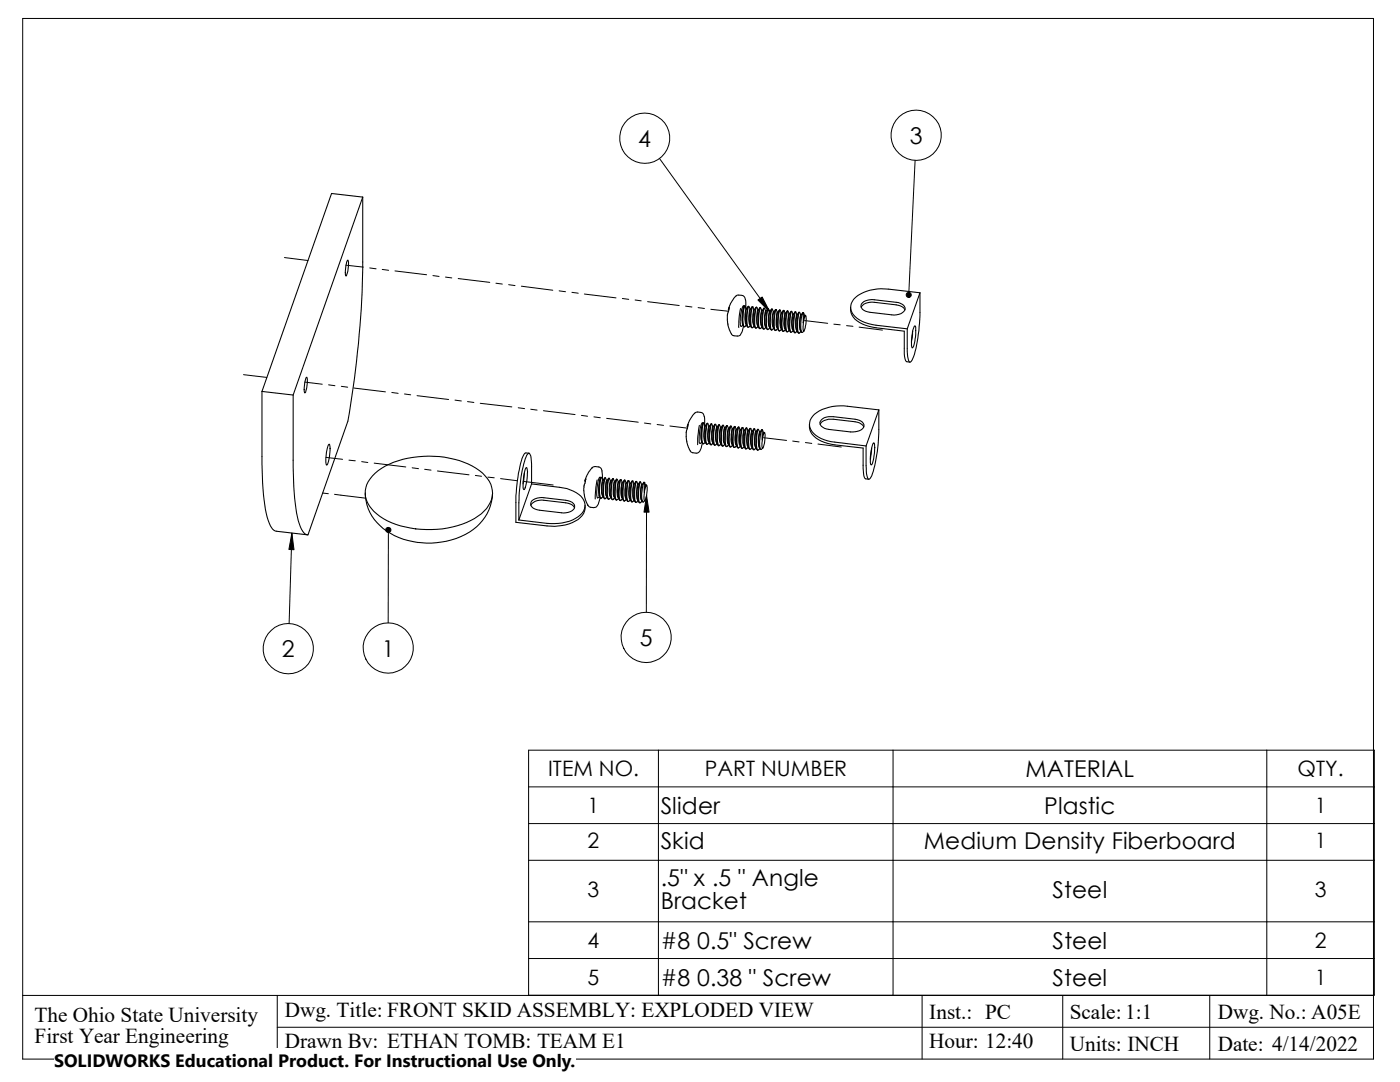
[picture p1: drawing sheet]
<svg xmlns="http://www.w3.org/2000/svg" width="279mm" height="216mm" viewBox="0 0 279 216" stroke-linecap="round" stroke-linejoin="round" font-family="sans-serif">
<g fill="none" stroke="#000" stroke-width=".2">
<path d="M4.5 3.7h269.6v207.6h-269.6zM131.6 31.6l22 30.6M182.6 32l-1.2 26.8M56.8 51.4l4.7 .6M69 52.9l3.5 .4M73.8 53.5l1.3 .1M76.3 53.8l1.3 .1M78.8 54.1l6.3 .7M86.4 55l1.2 .2M88.9 55.3l1.3 .2M91.4 55.6l6.3 .7M99 56.5l1.2 .2"/>
<path d="M101.5 56.8l1.3 .2M104.1 57.1l6.2 .8M111.6 58l1.3 .2M114.1 58.3l1.3 .2M116.6 58.7l6.3 .7M124.2 59.6l1.3 .1M126.7 59.9l1.3 .1M48.6 74.8l4.7 .5M60.8 76.2l3.5 .5M65.6 76.8l1.2 .2M68.1 77.1l1.3 .2M70.6 77.4l6.3 .8"/>
<path d="M78.2 78.3l1.3 .2M80.7 78.6l1.3 .2M83.2 79l6.3 .7M90.8 79.8l1.3 .2M129.2 60.2l6.4 .8M136.8 61.1l1.3 .2M139.3 61.4l1.3 .2M141.9 61.7l3.5 .4M160.6 64l4.6 .5M166.4 64.7l1.3 .1M169 65l1.2 .1M171.4 65.3l4.7 .6"/>
<path d="M64.4 98.4l1.1 .1M65.1 91.3l3.3 .4M66.8 98.6l6.1 .8M69.6 91.8l1.3 .1M72.2 92.1l1.2 .2M74.7 92.4l6.3 .8M82.3 93.3l1.2 .2M84.8 93.6l1.2 .2M87.3 94l6.3 .7M93.3 80.1l1.3 .2M94.9 94.9l1.2 .1M95.8 80.5l6.4 .7"/>
<path d="M97.4 95.2l1.2 .1M99.9 95.5l3.4 .4M103.4 81.4l1.3 .1M104.4 96.1l6 .7M105.9 81.7l1.3 .1M108.5 82l6.3 .7M116 82.9l1.3 .2M118.5 83.2l1.3 .2M121.1 83.5l6.3 .7M128.6 84.4l1.3 .2M129 98.9v23.3M131.1 84.7l1.3 .2"/>
<path d="M133.7 85l3.5 .4M152.4 87.3l4.6 .6M158.2 88l1.3 .2M160.7 88.3l1.3 .2M163.2 88.6l4.7 .6M58.3 106.4l-.6 18M77.5 105.7v18.6M105.5 149.7h168.8v48.9h-168.8zM105.5 157h168.8M131.4 149.7v48.9M178.2 149.7v48.9M252.8 149.7v48.9"/>
<path d="M105.5 164.3h168.8M105.5 171.7h168.8M4.5 198.6h269.6M55.3 198.6v12.7M105.5 183.9h168.8M105.5 191.3h168.8M184 198.6v12.7M212.1 198.6v12.7M241.4 198.6v12.7M55.3 205h218.8"/>
<circle cx="128.7" cy="27.6" r="5"/>
<circle cx="182.8" cy="27" r="5"/>
<circle cx="57.5" cy="129.4" r="5"/>
<circle cx="77.5" cy="129.3" r="5"/>
<circle cx="129" cy="127.2" r="5"/>
</g>
<g fill="none" stroke="#000" stroke-width=".21">
<path d="M72.4 39.3v13a199.6 199.6 0 0 1-3 31.7l-7.9 22.7a2 2 0 0 1-1.6-1.6 38.5 38.5 0 0 1-1.4-11.9v-14.4M72.4 39.3l-13.9 39.5M72.4 39.3l-6.2-.7-13.9 39.5M69.3 51.9l.2 .2 .1 .8a4.1 4.1 0 0 1-.6 2.2l-.1-1zM148.1 59a1.11 1.11 0 0 1 .7 1.2v1.2M148.1 58.9h-.7a2.11 2.11 0 0 0-1.4 1.3l-.6 1.5M183.6 58.4v4.6l-.3 3.7a13 13 0 0 1-1.6 5.5l-.1 .1a3.5 3.5 0 0 1-.5-2.7v-4M183.6 58.4l-6.2-.7a8.4 8.4 0 0 0-7.1 2 2.47 2.47 0 0 0 .7 3.8l1.1 .6 2 .7 7 .8M183.6 58.4l-2.5 7.2M52.3 78.1v13a45.6 45.6 0 0 0 1.2 12.7l.7 1.5 .7 .7 6.5 .7M52.3 78.1l6.2 .7M61.1 75.3l.2 .1v.9l-.1 1.1-.4 1-.1-1z"/>
<path d="M145.4 61.8h.1M145.4 61.8l.1-.5-.3 1.5v1.6l.3 1.4 .5 .8M146 66.6l.2 .3 .3 .1M147.8 61.6l-.3 1.5-.1 2.3M148.4 65.2a2.16 2.16 0 0 1-1.1 1.9l-.8-.1M148.5 61.2a5.9 5.9 0 0 0-.2 3.8M148.5 61.1l-.1-.1a2.67 2.67 0 0 0-.6 1.9 3.7 3.7 0 0 0 .1 2.3l.4-.3M148.5 61l-.1 .2M148.7 61.1l.2 .4M148.9 61.5v.1M148.9 61.5l.1 .1M148.9 61.6a4.5 4.5 0 0 0 0 3.1h.1"/>
<path d="M149 61.6a5.1 5.1 0 0 0 .1 3.5M149 64.8l-.4 .4a1.48 1.48 0 0 1-.3-1.4l.3-2.8a7.2 7.2 0 0 0-.2 4.2h.2M149 61.6h-.1M149.3 65.3h.1M149.3 61.1l-.3 .5M149.4 61.1a7.2 7.2 0 0 0-.1 4.2h.2l.2-.4M149.4 61.1a7.2 7.2 0 0 0-.2 4.2h.1M149.5 61.2l.2 .5M149.6 64.7l.3 .5M149.8 61.7a3.7 3.7 0 0 0-.3 2.9l.2 .3M150 65.4h.1M150.1 61.3a4.5 4.5 0 0 0-.4 3.4"/>
<path d="M150.1 61.2h.1M150.1 61.3v-.1a8.7 8.7 0 0 0-.2 4.1l.1 .1M150.2 61.3a6.4 6.4 0 0 0-.2 4l.2 .1 .1-.1 .2-.4M150.3 61.3l.2 .5a5.2 5.2 0 0 0 0 3.1M150.5 61.8h.1M150.8 65.5h.1M150.9 61.3a4.1 4.1 0 0 0-.5 3.4l.3 .6M151 61.3h-.1a7.4 7.4 0 0 0-.2 4.1h.1M151 61.3v.1M151 61.3a7.2 7.2 0 0 0-.2 4.1l.3-.1M151 61.3l.3 .6M151.3 61.8h.1"/>
<path d="M151.3 65h.1M151.3 61.9a4.8 4.8 0 0 0 0 3.1M151.3 61.9v.1a6 6 0 0 0 .1 3.4M151.3 65.1l-.2 .3M151.6 61.4l-.3 .5M151.7 61.4a8.4 8.4 0 0 0-.2 4l.2 .2M151.7 61.4h.1M151.8 61.4a8.3 8.3 0 0 0-.2 4l.1 .2 .1-.1 .3-.3M151.8 61.4l.3 .6M152 62a5 5 0 0 0 0 3.1h.1M152.1 65.1h.1M152.1 62a4.8 4.8 0 0 0 .1 3.5"/>
<path d="M152.4 65.7h.1M152.4 61.5l-.3 .5M152.5 61.5a7.2 7.2 0 0 0-.2 4.1h.1M152.5 61.5h.1a7.2 7.2 0 0 0-.2 4.1l.1 .1 .4-.4M152.6 61.5l.2 .6M152.8 62.1l-.1 .2a5.6 5.6 0 0 0 .1 2.9h.1M152.9 62.1a5.6 5.6 0 0 0 .1 3.5M153.2 61.6l-.4 .4M153.2 61.6h.1a7.3 7.3 0 0 0-.1 4.1l.4-.3M153.2 61.6a7.5 7.5 0 0 0-.1 4.1l.1 .1M153.4 61.6l.2 .5M153.6 62.1h.1a5.2 5.2 0 0 0 .1 3.6"/>
<path d="M153.6 62.1a5 5 0 0 0 0 3.2M154 61.7l-.4 .4M154.1 61.7h-.1a7.7 7.7 0 0 0-.2 4l.2 .2M154.3 62.2l-.2-.5a8.3 8.3 0 0 0-.2 4.1l.2 .1 .3-.5M154.3 62.2a5 5 0 0 0 0 3.2h.1M154.4 62.3a5.8 5.8 0 0 0 .2 3.5M154.7 66h.1M154.8 61.8l-.5 .4M154.9 61.8h-.1a7.4 7.4 0 0 0-.2 4.1h.1M154.9 61.8h.1M154.9 61.8a7.4 7.4 0 0 0-.2 4.1l.3-.1M154.9 61.8l.3 .5"/>
<path d="M155.2 65.5l-.2 .3M155.2 62.3l-.1 .1a4.6 4.6 0 0 0 .1 3M155.5 61.9a4.1 4.1 0 0 0-.3 3.7l.1 .3M155.7 61.9l.2 .5a4.8 4.8 0 0 0 0 3.1M155.8 65.9l-.2 .1a4.8 4.8 0 0 1-.2-3l.2-1.2a7.3 7.3 0 0 0-.2 4.1l.2 .1M155.9 65.4l.2 .6M155.9 65.4a4.7 4.7 0 0 1 .3-3.2l.1-.2a7.8 7.8 0 0 0-.1 4.1h.1M155.9 65.6h.1M155.9 62.4h.1M156 65.6l-.2 .3M156.3 66.1h.1M156.3 61.9h.2"/>
<path d="M156.5 62a6.9 6.9 0 0 0-.2 4.1l.2-.1M156.5 62l.2 .5M156.7 62.5h.1M156.7 62.5a5.7 5.7 0 0 0 0 3.1M156.7 65.7h.1M156.8 65.7l-.3 .3M157.1 62.1a4.2 4.2 0 0 0-.3 3.7l.1 .2M157.1 62a9.6 9.6 0 0 0-.1 4l.1 .2h.2l.2-.4M157.1 62.1v-.1a6.6 6.6 0 0 0-.1 4.2h.1M157.3 62.1l.2 .5a5 5 0 0 0 0 3.1M157.4 65.6l.2 .5M157.5 62.6h.1"/>
<path d="M157.9 62.1a4.1 4.1 0 0 0-.5 3.4v.1M157.9 62.1a7.9 7.9 0 0 0-.2 4.1l.2 .1M157.9 62.1h.1M158 62.1a7.6 7.6 0 0 0-.2 4.2h.1l.4-.4M158 62.2l.2 .5M158.2 65.7l.3 .5M158.2 62.7a5 5 0 0 0 0 3.1h.1M158.2 62.7h.1M158.3 62.7a6 6 0 0 0-.1 3M158.7 62.2l-.4 .5M158.8 62.2h-.1a6.5 6.5 0 0 0-.2 4.2h.2M158.8 62.3v-.1a7.6 7.6 0 0 0-.2 4.2h.2l.3-.4"/>
<path d="M158.8 62.3l.2 .5M159.1 62.8a5.5 5.5 0 0 0 .1 3.5M159.1 62.8a4.2 4.2 0 0 0-.1 3.1h.1M159.4 62.3l-.3 .5M159.6 62.4v-.1a7.4 7.4 0 0 0-.3 4.1l.2 .1 .1-.1 .2-.4a4.5 4.5 0 0 1 0-3.1M159.6 62.3h-.1a7.3 7.3 0 0 0-.2 4.1l.2 .1M159.6 62.4l.2 .5M159.8 62.9h.1M159.9 62.9a5.1 5.1 0 0 0 0 3.3M160.1 62.7a7.4 7.4 0 0 0-.1 3.6h.1M160.2 62.4l-.3 .5M160.3 62.4l-.2 .3"/>
<path d="M160.4 62.4l-.3 .3M160.4 62.4l.2 .5M160.4 62.4l-.1 2M160.4 66.1l-.3 .2M160.6 63.3l.1-.3a2.93 2.93 0 0 1 0 2.4l-.3 .7-.1-.4v-1.3M160.6 62.9l-.3 1.5M160.6 62.9h.1M160.6 63.3l-.3 1.1M160.7 62.9l-.1 .4M160.7 62.9l.1 .1M169.8 61.3a3.2 3.2 0 0 0 2.3 3.3l2.7 .8 5.7 .7v5l.3 .9 .2 .2 .6 .1M171.9 61.3a2.43 2.43 0 0 1 2.6-1l4.8 .6a1.82 1.82 0 0 1 1.3 .9"/>
<path d="M172.1 60.4l.6-.4 1.3-.2 5.3 .6 .4 .1a1.04 1.04 0 0 1 .9 1.1 1.04 1.04 0 0 1-.9 1l-1.3 .3-5.2-.7a1.26 1.26 0 0 1-1.3-1.5zM182.2 66.1l-.3 2.2M182.5 65.1l.1-.1a6.2 6.2 0 0 1-.1 3.5l-.4 .9a7.6 7.6 0 0 1 .4-4.3zM65.6 88.7l.1-.1a4.8 4.8 0 0 1-.1 3.4l-.4 .8a5.8 5.8 0 0 1 .3-3.9zM72.9 98.3v.3M74.3 95a14.7 14.7 0 0 1 10.2-3.9 17.3 17.3 0 0 1 11.8 3.3 4.9 4.9 0 0 1 .3 7.6 15.9 15.9 0 0 1-11.5 3.7 15.5 15.5 0 0 1-10.5-3.7 4.8 4.8 0 0 1-.3-7zM98.3 98.3a9.9 9.9 0 0 1-7.2 9.1 15.9 15.9 0 0 1-14.6-1.9 9 9 0 0 1-3.6-6.8M104.6 94.4l-.2 2.2M104.9 93.4l.1-.1a2.76 2.76 0 0 1 .2 2.1 4.3 4.3 0 0 1-.6 2.3 7.3 7.3 0 0 1 .3-4.1zM105.6 90.4h-.7a4.1 4.1 0 0 0-1.1 2.7l-.5 2.8-.3 3v5.3l6.2 .7a8.3 8.3 0 0 0 7-2l.6-1.3v-.8M106.1 96.6l-.1-4.6-.1-1.2-.4-.4a4.5 4.5 0 0 0-1.1 2.8l-.4 2.1-.4 3-.1 5.5M106.1 96.6l5.6 .6a6.7 6.7 0 0 1 4.5 2.2 2.45 2.45 0 0 1-.8 3.7 9.5 9.5 0 0 1-6.2 1.3l-5.7-.6"/>
<path d="M106.1 96.6l-2.6 7.2M106.2 99.9l1-.5 .9-.1 5.3 .6a1.26 1.26 0 0 1 1.2 1.6l-.8 .6-1.3 .3-5.3-.7a1.26 1.26 0 0 1-1.2-1.5zM116.8 96l.1-.4-.4 1.3v1.5l.3 1.4 .5 1M116.8 96h.1M119.2 95.8l-.3 1.5-.1 2.3M119.5 98.9l.2 .3M119.8 99.4l-.4 1.1-.4 .6-.3 .2-.9-.1-.5-.4M119.8 99.4h.2M119.8 95.4a6.6 6.6 0 0 0-.2 3.5M119.9 95.3l-.2-.1a7.2 7.2 0 0 0-.5 4.1l.4-.2M119.9 95.2l-.1 .2M119.9 95.2a7.9 7.9 0 0 0-.1 4.2"/>
<path d="M120 95.2h.1M120.1 95.3a6.9 6.9 0 0 0-.3 4.1h.2l.1-.1M120.1 95.3l.2 .5M120.2 95.8v.3a5.3 5.3 0 0 0 .1 2.8M120.2 95.6v-.3a2.16 2.16 0 0 0-.6-2.1l-.9-.1-.5 .2-.8 1-.6 1.6M120.3 95.8h-.1M120.3 99h.1M120.4 99l-.3 .3M120.6 99.5h.1M120.7 95.4a3.9 3.9 0 0 0-.5 3.3l.3 .6M120.9 95.4l.3 .5M120.9 99.4l-.2 .1a7.1 7.1 0 0 1 .1-4.2h-.1a8.3 8.3 0 0 0-.2 4l.1 .2"/>
<path d="M121.1 95.9a4.8 4.8 0 0 0 0 3.1v.1M121.1 99.1l-.2 .3M121.5 95.5l-.2 .2a5.3 5.3 0 0 0-.1 3.7M121.5 95.4h.1M121.5 95.5a6.4 6.4 0 0 0-.1 4.1h.1M121.6 95.5a8.7 8.7 0 0 0-.2 4l.1 .1 .4-.4M121.6 95.5l.2 .5M121.8 96h.1M121.8 96a5 5 0 0 0 0 3.1h.1M121.9 99.1h.1M121.9 96a5.6 5.6 0 0 0 .1 3.5M122.2 99.7h.1"/>
<path d="M122.3 95.5l-.4 .5M122.3 95.5h.1M122.3 95.5a7.2 7.2 0 0 0-.2 4.2h.1M122.4 95.5a7.3 7.3 0 0 0-.2 4.2l.3-.2M122.4 95.5v.1M122.4 95.5l.2 .6M122.6 96.1l-.1 .2a5.6 5.6 0 0 0 .1 2.9h.1M122.7 99.3l-.2 .3M122.7 96.1a5.7 5.7 0 0 0 .1 3.5M123 95.6l-.4 .5M123.1 95.6a9.7 9.7 0 0 0-.2 4.1l.2 .1 .1-.1 .2-.3M123.1 95.6a7.6 7.6 0 0 0-.3 4.1l.3 .1"/>
<path d="M123.2 95.7l.2 .5M123.4 99.2l.2 .5M123.4 96.2a5 5 0 0 0 0 3.1M123.4 96.2l-.2 1.8 .2 1.1M123.8 95.7l-.4 .5M124 95.8l.2 .5M124.2 96.3a5 5 0 0 0 0 3.1M124.2 99.3l.2 .5M124.2 99.5l-.3 .4a1.29 1.29 0 0 1-.4-1.4l.2-2 .3-.8h-.2a7.9 7.9 0 0 0-.1 4.1l.1 .1M124.2 96.3a6.4 6.4 0 0 0 0 2.9M124.5 100h.1M124.6 95.8l-.4 .5"/>
<path d="M124.8 95.8l.3 .6M124.8 99.8l-.2 .2a7.1 7.1 0 0 1 .1-4.2 5.3 5.3 0 0 0-.3 4l.1 .1M124.9 96.4a4.8 4.8 0 0 0 .1 3.1M125 99.6l-.2 .2M125.3 95.9a3.4 3.4 0 0 0-.5 2.8l.3 1.2M125.4 95.9h-.1a8.3 8.3 0 0 0-.1 4.1h.1M125.4 95.9h.1M125.5 95.9a7.7 7.7 0 0 0-.2 4.1l.1 .1 .4-.4M125.5 95.9l.2 .6M125.7 99.4l.2 .5M125.7 99.4v-.1a4.2 4.2 0 0 1 .4-3.3 7.5 7.5 0 0 0-.1 4.1h.1M125.8 96.4a3.7 3.7 0 0 0-.2 3l.1 .2"/>
<path d="M126.2 96h.1M126.3 96a7.2 7.2 0 0 0-.2 4.1l.3-.1M126.3 96v.1M126.3 96l.2 .5M126.5 99.7h.1M126.6 96.6a5.8 5.8 0 0 0 .1 3.5M126.6 99.7l-.2 .3M126.6 96.5l-.1 .1a5.7 5.7 0 0 0 0 3.1M126.9 96.1l-.3 .5M127 96.1h.1M127 96.1h-.1a8.5 8.5 0 0 0-.2 4l.3 .1M127 96.1a7.1 7.1 0 0 0-.2 4l.2 .1h.1l.2-.4"/>
<path d="M127.1 96.1l.2 .5a5.4 5.4 0 0 0 0 3.2v-.1M127.3 99.8h.1M127.3 96.6h.1M127.7 96.2a4.2 4.2 0 0 0-.5 3.3l.3 .7M127.7 96.1l.1 .1M127.7 96.2a6.9 6.9 0 0 0-.1 4.1M127.8 96.2l.3 .5a5 5 0 0 0 0 3.2M127.8 96.2a7.3 7.3 0 0 0-.2 4.1h.2l.3-.4M128.1 99.7l.1 .4M128.1 96.7h.1M128.1 99.9h.1M128.1 96.7a6.6 6.6 0 0 0 0 3"/>
<path d="M128.4 96.6a7.2 7.2 0 0 0-.2 3.6l.5-.3M128.5 96.3l-.4 .4M128.6 96.3l-.2 .3M128.7 96.3l.2 .5M128.7 96.3h-.2l-.1 .3M128.7 96.3l-.1 2M128.8 97.2l.2-.4 .2 .4-.2 1.7-.3 1-.2-.3 .1-1.3M128.8 97.2l-.2 1.1M128.9 96.8l-.2 .2-.1 1.3M129.1 96.9l-.2-.1-.1 .4M137.2 85.1v.1M137.2 85.1l.1-.4-.4 1.5 .2 2.1 .7 1.7 .5 .3a1.18 1.18 0 0 0 1.7-.9l.2-.9"/>
<path d="M137.2 85.1h.1M139.6 84.9l-.3 2.1-.1 1.7M140.3 84.5l-.1-.1a6.1 6.1 0 0 0-.5 4.1l.4-.2M140.3 88.6h.1M140.3 84.4a5.8 5.8 0 0 0-.2 4M140.4 84.4a6.9 6.9 0 0 0-.2 4.1h.1M140.4 84.4h.1M140.5 84.4a6.7 6.7 0 0 0-.2 4.1l.3-.1 .2-.3M140.5 84.5l.2 .4M140.6 84.8a2.94 2.94 0 0 0-.4-2.4l-1-.2a2.54 2.54 0 0 0-1.5 1.5l-.5 1.3M140.7 88l.2 .5M140.7 84.9v.1"/>
<path d="M140.7 85h.1M140.7 84.9l.1 .1M140.7 85a5.9 5.9 0 0 0 0 3.1M140.7 88.1h.1M140.8 85a6.5 6.5 0 0 0-.1 2.9M141.1 84.5l-.3 .5M141.2 84.5a7.2 7.2 0 0 0-.1 4.1l.3-.1M141.3 84.5l.2 .5a5 5 0 0 0 0 3.2h.1M141.3 84.5h-.2a7.4 7.4 0 0 0-.1 4.1h.1M141.5 85h.1M141.6 85a5 5 0 0 0 .1 3.6M141.6 85l.3-.4a8.7 8.7 0 0 0-.2 4l.2 .2"/>
<path d="M141.6 88.3l-.2 .2M141.9 84.5l.1 .1a7.7 7.7 0 0 0-.2 4l.1 .2 .4-.5M142.1 84.6l.2 .5M142.3 85.2a5.3 5.3 0 0 0 .2 3.4M142.7 84.7l-.4 .4a4.9 4.9 0 0 0-.1 3.2h.1M142.8 84.7l.2 .5M142.8 84.7v.1M143 85.2a5 5 0 0 0 0 3.1h.1M143 85.2h.1M143.1 88.4l-.2 .3-.3 .1a7.5 7.5 0 0 1 .2-4.1h-.1a7.3 7.3 0 0 0-.2 4.1l.2 .1M143.4 84.8l-.1 .2a5.4 5.4 0 0 0-.1 3.8M143.6 84.8h-.1a8.3 8.3 0 0 0-.2 4l.2 .1"/>
<path d="M143.8 85.3l-.2-.5a7.3 7.3 0 0 0-.1 4.1l.2-.1M143.8 85.3h.1M143.8 85.3a5 5 0 0 0 0 3.1M143.8 88.5h.1M143.9 88.5l-.2 .3M144.1 89h.2M144.2 84.9a3.9 3.9 0 0 0-.4 3.3l.2 .7M144.3 84.9a7.1 7.1 0 0 0-.2 4l.1 .1M144.3 84.8h.1M144.4 84.9a6.8 6.8 0 0 0-.2 4.1l.2-.1M144.4 84.9l.3 .5M144.6 85.4a4.6 4.6 0 0 0 0 3.1"/>
<path d="M144.6 88.6h.1M144.7 88.6l-.3 .3M144.9 89.1h.1M145 85l-.2 .2a5.4 5.4 0 0 0 0 3.7M145.1 84.9a5.5 5.5 0 0 0-.3 4l.1 .2M145.3 88.5l.3 .5M145.4 88.6h.1M145.4 85.5a5.4 5.4 0 0 0-.1 3.1h.1M145.4 88.7l-.2 .3M145.5 85.5l-.4-.6a7.5 7.5 0 0 0-.1 4.2l.2-.2M145.8 85a4.2 4.2 0 0 0-.4 3.5M145.8 85a8.1 8.1 0 0 0-.2 4.1l.2 .1"/>
<path d="M145.8 85h.1a6.6 6.6 0 0 0-.2 4.1l.1 .1 .4-.4M146 85l.2 .6M146.1 85.6a5.9 5.9 0 0 0 0 3.1h.1M146.1 88.6l.2 .5M146.2 85.6a5.6 5.6 0 0 0-.1 3M146.6 85.1l-.4 .5M146.6 85.1a7.4 7.4 0 0 0-.2 4.2h.2M146.6 85.1h.1M146.7 85.1l.2 .6M146.7 85.1a7 7 0 0 0-.1 4.2l.2-.2M146.9 85.7a5 5 0 0 0 0 3.1h.1M146.9 85.7h.1"/>
<path d="M147 88.9l-.2 .3M147.3 85.2a4.2 4.2 0 0 0-.3 3.7l.1 .3M147.4 85.2a7.3 7.3 0 0 0 0 4.2l.4-.4M147.5 85.3l.2 .5M147.5 85.2h-.1a7.1 7.1 0 0 0-.2 4l.2 .2M147.7 85.8a5 5 0 0 0 0 3.1h.1M147.8 85.8a5.7 5.7 0 0 0 .1 3.5M148 89.5h.2M148.1 85.3l-.4 .5M148.3 85.3a6.8 6.8 0 0 0-.2 4.2l.4-.4M148.3 85.3h-.1a6.2 6.2 0 0 0-.2 4.2M148.3 85.3l.2 .6"/>
<path d="M148.5 89h.1M148.5 85.9a4.2 4.2 0 0 0 0 3.1M148.9 85.4a4.2 4.2 0 0 0-.4 3.7l.2 .3M149.1 85.4l.2 .6M149.3 89.1h.1M149.3 89.2l-.4 .4a7.1 7.1 0 0 1 .1-4.2 5.5 5.5 0 0 0-.3 4l.2 .2M149.4 85.9a3.7 3.7 0 0 0-.3 3l.2 .2M149.6 89.7h.1M149.6 85.5a3.9 3.9 0 0 0-.4 3.3l.2 .7M149.7 85.5h.1M149.7 85.5a7.3 7.3 0 0 0-.2 4.1h.1M149.8 85.5a6.8 6.8 0 0 0-.2 4.1l.1 .1 .4-.5"/>
<path d="M149.9 85.5l.2 .5M150 86.1a4.8 4.8 0 0 0 0 3.1h.1M150.1 89.2h.1M150.4 89.7h.1M150.5 85.6a4.1 4.1 0 0 0-.4 3.7l.1 .3M150.6 85.6h-.1a6.6 6.6 0 0 0-.2 4.1h.1M150.8 86.1h.1M150.8 86.1a5.9 5.9 0 0 0 0 3.2h.1M150.8 86.1l-.2-.5a8.7 8.7 0 0 0-.3 3.9l.2 .2 .2-.1M150.9 89.3l-.2 .3M151.2 85.7a3.6 3.6 0 0 0-.5 2.9l.3 1.1M151.3 85.6a10.1 10.1 0 0 0-.2 4.1h.3l.2-.2"/>
<path d="M151.3 85.7a7.2 7.2 0 0 0-.3 4l.3 .1M151.4 85.7l.2 .5M151.6 89.2l.1 .4M151.6 86.2h.1M151.6 86.2a5 5 0 0 0 0 3.2M151.7 86.2a6 6 0 0 0-.1 3M151.9 86.1a7.2 7.2 0 0 0-.1 3.6l.4-.3M152 85.8l-.3 .4M152 85.8l-.1 .3M152 85.7l.1 .1M152.1 85.8h.1M152.1 85.8l-.2 .3"/>
<path d="M152.2 85.8l.2 .5M152.2 85.8l-.1 2M152.4 86.7l.2-.4 .1 .4-.1 1.7-.4 1.1-.1-.4v-1.3M152.4 86.7l-.3 1.1M152.4 86.3l-.3 1.5M152.4 86.3h.1M152.6 86.4l-.2-.1v.4M161.5 84.7a3.2 3.2 0 0 0 2.4 3.3l2.7 .8 5.7 .6 .1 5.4 .3 .7 .7 .1M163.7 84.7a2.53 2.53 0 0 1 2.6-1l4.8 .5 .7 .4 .6 .6M163.9 83.8l.6-.4 .9-.3 5.7 .6a1.26 1.26 0 0 1 1.2 1.6 2.72 2.72 0 0 1-2.5 .9l-5.3-.7a1.05 1.05 0 0 1-.6-1.7zM173.9 89.4l-.2 2.2M174.4 88.3a5 5 0 0 1 0 3.1l-.3 1.1-.2 .3a7 7 0 0 1 .5-4.5z"/>
<path d="M175.4 81.8v4.6l-.1 2.2-.5 2.9a9.1 9.1 0 0 1-1.3 4.1l-.3-.1-.3-1-.1-5.5M175.4 81.8l-6.2-.7a8.4 8.4 0 0 0-7 2 2.47 2.47 0 0 0 .6 3.8l1.1 .6 2 .6 6.9 .9M175.4 81.8l-2.6 7.2M106 100.8a2.33 2.33 0 0 1 2.5-1l4.9 .6a1.57 1.57 0 0 1 1.2 .9M125.3 100.1h.1M126.1 100.2h.1M127.6 100.3h.1"/>
</g>
<g fill="#000" stroke="#000" stroke-width=".2">
<path d="M151.3 59.9l.8-.6 1.5 2.9zM129 98.9l.5 3.3h-1zM58.3 106.4l.4 3.3-1-.1z"/>
<path d="M181 58.5a.51 .51 0 0 1 .8 .2 .51 .51 0 0 1-.4 .7v-.6v.6a.52 .52 0 0 1-.5-.4 .52 .52 0 0 1 .1-.5z" fill-rule="evenodd"/>
<path d="M77.1 105.4l.4-.2v.5v-.5a.51 .51 0 0 1 .5 .7 .51 .51 0 0 1-.8 .3 .51 .51 0 0 1-.1-.8z" fill-rule="evenodd"/>
</g>
<path d="M10.8 209.2h104.1v6.7h-104.1z" fill="#fff"/>
<g font-size="4.6">
<text x="127.4" y="29.3">4</text>
<text x="181.6" y="28.7">3</text>
<text x="56.2" y="131.1">2</text>
<text x="76.2" y="131">1</text>
<text x="127.7" y="128.9">5</text>
<text x="204.6" y="155.1">MATERIAL</text>
<text x="131.9" y="162.4">Slider</text>
<text x="208.4" y="162.4">Plastic</text>
<text x="131.9" y="169.3">Skid</text>
<text x="184.4" y="169.3">Medium Density Fiberboard</text>
<text x="131.9" y="176.9">.5&quot; x .5 &quot; Angle</text>
<text x="210.1" y="179.2">Steel</text>
<text x="131.9" y="181.4">Bracket</text>
<text x="131.9" y="189.4">#8 0.5&quot; Screw</text>
<text x="210.1" y="189.4">Steel</text>
<text x="131.9" y="196.7">#8 0.38 &quot; Screw</text>
<text x="210.1" y="196.7">Steel</text>
</g>
<g font-size="4.2">
<text x="109.4" y="154.9">ITEM NO.</text>
<text x="140.7" y="154.9">PART NUMBER</text>
<text x="259" y="154.9">QTY.</text>
<text x="117.3" y="162.3">1</text>
<text x="262.4" y="162.3">1</text>
<text x="117.3" y="169.2">2</text>
<text x="262.4" y="169.2">1</text>
<text x="117.3" y="179">3</text>
<text x="262.4" y="179">3</text>
<text x="117.3" y="189.2">4</text>
<text x="262.4" y="189.2">2</text>
<text x="117.3" y="196.5">5</text>
<text x="262.4" y="196.5">1</text>
<text x="6.9" y="203.9">The Ohio State University</text>
<text x="56.9" y="202.9">Dwg. Title: FRONT SKID ASSEMBLY: EXPLODED VIEW</text>
<text x="185.5" y="203.2">Inst.: PC</text>
<text x="213.5" y="203.2">Scale: 1:1</text>
<text x="243.1" y="203.2">Dwg. No.: A05E</text>
<text x="6.9" y="208.1">First Year Engineering</text>
<text x="56.9" y="209.2">Drawn By: ETHAN TOMB: TEAM E1</text>
<text x="185.5" y="209.2">Hour: 12:40</text>
<text x="213.5" y="209.6">Units: INCH</text>
<text x="243" y="209.6">Date: 4/14/2022</text>
</g>
<text font-size="3.6" x="10.8" y="213">SOLIDWORKS Educational Product. For Instructional Use Only.</text>
</svg>
